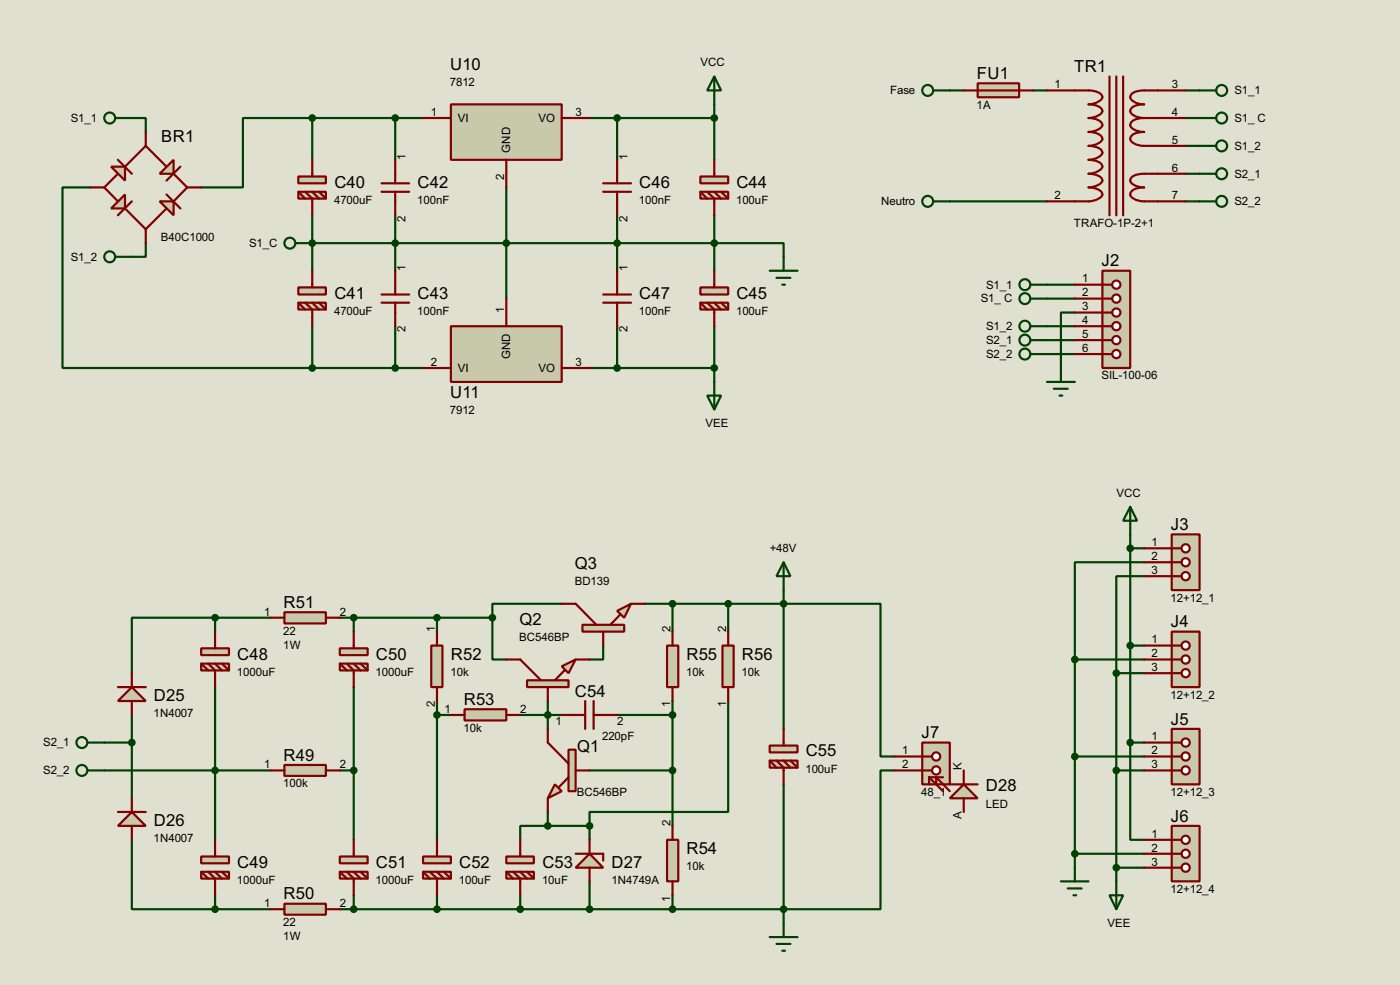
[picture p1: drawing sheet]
<svg xmlns="http://www.w3.org/2000/svg" width="256mm" height="180mm" viewBox="0 0 256 180" stroke-linecap="round" stroke-linejoin="round" font-family="sans-serif">
<path d="M0 0h256.5v180.3h-256.5z" fill="#e0e0d0"/>
<g fill="none" stroke="#004000" stroke-width=".4">
<path d="M174 16.6h2.6M189.3 16.6h2.5M217.2 16.6h2.6M16.6 34.3h-5.1v33.1h45.7M24.2 21.6h2.5v2.6M57.2 21.6h-12.7v12.7h-7.6M57.2 21.6h20.3M57.2 21.6v7.7M57.2 39.4v10.2M72.4 21.6v7.7M72.4 39.4v10.2M92.8 34.3v20.4"/>
<path d="M108 21.6h5.1v7.7M113.1 39.4v10.2M130.9 39.4v10.2M174 36.9h17.8M217.2 36.9h2.6M217.2 21.6h2.6M217.2 26.7h2.6M217.2 31.8h2.6M26.7 44.5v2.5h-2.5M57.2 59.7v7.7M57.2 44.5h73.7M72.4 59.7v7.7"/>
<path d="M113.1 59.7v7.7h-5.1M191.8 52.1h5.1M191.8 59.7h5.1M57.2 67.4h20.3M191.8 62.3h5.1M191.8 64.8h5.1"/>
</g>
<circle cx="57.2" cy="44.5" r=".2" fill="#004000"/>
<g fill="none" stroke="#004000" stroke-width=".4">
<path d="M130.9 19.1v10.2M113.1 21.6h17.8M130.9 44.5h12.7v2.5M130.9 59.7v10.2M191.8 54.7h5.1M196.9 57.2h-2.5v10.2M113.1 67.4h17.8M207.1 97.8v38.1M39.4 113.1h-15.2v10.1M39.4 113.1v2.5M39.4 113.1h10.2M62.3 113.1h27.9"/>
<path d="M64.8 113.1v2.5M80.1 113.1v2.5M90.2 113.1v7.6h2.6M102.9 110.5h-12.7v2.6M110.5 118.2v2.5h-2.5M118.2 110.5h43.1v28h2.6M123.2 110.5v5.1M133.4 110.5v5.1M143.6 108v25.4M207.1 100.4h2.5M207.1 118.2h2.5M209.6 102.9h-12.7v17.8"/>
<path d="M209.6 105.5h-5.1v17.7M19.1 135.9h5.1M24.2 130.9v15.2M39.4 125.8v27.9M64.8 125.8v27.9M80.1 128.3v25.4M80.1 130.9h2.5M95.3 130.9h7.6M100.4 128.3v5.1M113.1 130.9h10.1M123.2 128.3v22.9M133.4 128.3v20.3h-25.4v2.6"/>
<path d="M196.9 120.7h12.7M196.9 120.7v38.1M196.9 138.5h12.7M204.5 123.2v38.1M204.5 123.2h5.1M207.1 135.9v17.8h2.5M207.1 135.9h2.5M19.1 141h30.5M24.2 153.7v12.7h15.2M62.3 141h2.5M100.4 151.2h-5.1v2.5M100.4 148.6v2.6"/>
<path d="M100.4 151.2h7.6M108 141h15.2M108 151.2v2.5M143.6 143.6v25.4M163.9 141h-2.6v25.4h-99M196.9 156.3h12.7M204.5 141h5.1M204.5 158.8h5.1M39.4 163.9v2.5M39.4 166.4h10.2M64.8 163.9v2.5M80.1 163.9v2.5"/>
<path d="M95.3 163.9v2.5M108 161.3v5.1M123.2 163.9v2.5"/>
</g>
<path d="M191.8 16.6h7.6a3.2 3.2 0 0 1 2.5 .8 .89 .89 0 0 1-.7 1.2l-1.2 .4-.6 .1a3.2 3.2 0 0 1 2.5 .9 .86 .86 0 0 1-.7 1.2l-1.2 .3-.6 .1a2.33 2.33 0 0 1 2.6 1.3 2.68 2.68 0 0 1-2.6 1.3 3.1 3.1 0 0 1 2.5 .9 .88 .88 0 0 1-.7 1.2l-1.2 .3-.6 .1a3.2 3.2 0 0 1 2.5 .9 .9 .9 0 0 1-.7 1.2l-1.2 .4-.6 .1a3.2 3.2 0 0 1 2.5 .8 .89 .89 0 0 1-.7 1.2l-1.2 .4-.6 .1a3.2 3.2 0 0 1 2.5 .9 .86 .86 0 0 1-.7 1.2l-1.2 .3-.6 .1a2.33 2.33 0 0 1 2.6 1.3 2.68 2.68 0 0 1-2.6 1.3h-7.6M203.3 14v25.4M204.5 14v25.4M205.8 14v25.4M217.2 16.6h-7.6a2.91 2.91 0 0 0-2.5 .8 .91 .91 0 0 0 .6 1.2l1.2 .4 .7 .1a2.91 2.91 0 0 0-2.5 .9 .88 .88 0 0 0 .6 1.2l1.2 .3 .7 .1M209.6 21.6a2.87 2.87 0 0 0-2.5 .9 .88 .88 0 0 0 .6 1.2l1.2 .4 .7 .1a2.84 2.84 0 0 0-2.5 .9 .89 .89 0 0 0 .6 1.2l1.2 .3 .7 .1h7.6M209.6 21.6h7.6M217.2 31.8h-7.6a2.91 2.91 0 0 0-2.5 .9 .88 .88 0 0 0 .6 1.2l1.2 .3 .7 .1a2.87 2.87 0 0 0-2.5 .9 .88 .88 0 0 0 .6 1.2l1.2 .4 .7 .1h7.6" fill="none" stroke="#800000" stroke-width=".4"/>
<path d="M179.1 15.3h7.6v2.5h-7.6z" fill-rule="evenodd" fill="#c8c8aa" stroke="#800000" stroke-width=".4"/>
<path d="M176.6 16.6h12.7" fill="none" stroke="#800000" stroke-width=".4"/>
<g fill="none" stroke="#004000" stroke-width=".4">
<path d="M171 16.6h3M219.8 16.6h3M171 36.9h3M219.8 36.9h3M219.8 21.6h3M219.8 26.7h3M219.8 31.8h3M188.8 52.1h3M188.8 54.7h3M188.8 59.7h3M188.8 62.3h3M188.8 64.8h3"/>
<circle cx="169.9" cy="16.6" r="1"/>
<circle cx="223.8" cy="16.6" r="1"/>
<circle cx="169.9" cy="36.9" r="1"/>
<circle cx="223.8" cy="26.7" r="1"/>
<circle cx="223.8" cy="31.8" r="1"/>
<circle cx="223.8" cy="36.9" r="1"/>
<circle cx="223.8" cy="21.6" r="1"/>
<circle cx="187.7" cy="59.7" r="1"/>
<circle cx="187.7" cy="54.7" r="1"/>
<circle cx="187.7" cy="52.1" r="1"/>
<circle cx="187.7" cy="62.3" r="1"/>
<circle cx="187.7" cy="64.8" r="1"/>
</g>
<path d="M202 49.6h5.1v17.8h-5.1z" fill="#c8c8aa" stroke="#800000" stroke-width=".4"/>
<path d="M202 52.1h1.8" fill="none" stroke="#800000" stroke-width=".4"/>
<circle cx="204.5" cy="54.7" r=".75" fill="#feffff" stroke="#800000" stroke-width=".4"/>
<path d="M202 54.7h1.8" fill="none" stroke="#800000" stroke-width=".4"/>
<circle cx="204.5" cy="57.2" r=".75" fill="#feffff" stroke="#800000" stroke-width=".4"/>
<path d="M202 57.2h1.8" fill="none" stroke="#800000" stroke-width=".4"/>
<circle cx="204.5" cy="59.7" r=".75" fill="#feffff" stroke="#800000" stroke-width=".4"/>
<path d="M202 59.7h1.8" fill="none" stroke="#800000" stroke-width=".4"/>
<circle cx="204.5" cy="62.3" r=".75" fill="#feffff" stroke="#800000" stroke-width=".4"/>
<path d="M202 62.3h1.8" fill="none" stroke="#800000" stroke-width=".4"/>
<circle cx="204.5" cy="64.8" r=".75" fill="#feffff" stroke="#800000" stroke-width=".4"/>
<path d="M202 64.8h1.8" fill="none" stroke="#800000" stroke-width=".4"/>
<circle cx="204.5" cy="52.1" r=".75" fill="#feffff" stroke="#800000" stroke-width=".4"/>
<path d="M196.9 52.1h5.1M196.9 54.7h5.1M196.9 57.2h5.1M196.9 59.7h5.1M196.9 62.3h5.1M196.9 64.8h5.1" fill="none" stroke="#800000" stroke-width=".4"/>
<path d="M191.8 69.9h5.1M193.1 71.2h2.5M194.1 72.4h.5M194.4 67.4v2.5" fill="none" stroke="#004000" stroke-width=".4"/>
<path d="M82.6 19.1h20.3v10.2h-20.3z" fill="#c8c8aa" stroke="#800000" stroke-width=".4"/>
<path d="M77.5 21.6h5.1M92.8 29.3v5M102.9 21.6h5.1" fill="none" stroke="#800000" stroke-width=".4"/>
<path d="M82.6 59.7h20.3v10.2h-20.3z" fill="#c8c8aa" stroke="#800000" stroke-width=".4"/>
<path d="M92.8 54.7v5M77.5 67.4h5.1M102.9 67.4h5.1" fill="none" stroke="#800000" stroke-width=".4"/>
<g fill="#c8c8aa" stroke="#800000" stroke-width=".4">
<path d="M54.7 32.3h5v1.3h-5z"/>
<path d="M54.7 35.1h5v1.3h-5z"/>
</g>
<path d="M54.7 35.1l1.2 1.3M55.9 35.1l1.3 1.3v3M57.2 29.3v3M57.2 35.1l1.3 1.3M58.5 35.1l1.2 1.3" fill="none" stroke="#800000" stroke-width=".4"/>
<g fill="#c8c8aa" stroke="#800000" stroke-width=".4">
<path d="M54.7 52.6h5v1.3h-5z"/>
<path d="M54.7 55.4h5v1.3h-5z"/>
</g>
<g fill="none" stroke="#800000" stroke-width=".4">
<path d="M69.9 33.6h5.1M69.9 35.1h5.1M72.4 29.3v4.3M72.4 35.1v4.3M54.7 55.4l1.2 1.3M55.9 55.4l1.3 1.3v3M57.2 49.6v3M57.2 55.4l1.3 1.3M58.5 55.4l1.2 1.3M69.9 53.9h5.1M69.9 55.4h5.1M72.4 49.6v4.3"/>
<path d="M72.4 55.4v4.3"/>
</g>
<g fill="#004000" stroke="#004000" stroke-width=".4">
<circle cx="72.4" cy="67.4" r=".5"/>
<circle cx="57.2" cy="44.5" r=".5"/>
<circle cx="72.4" cy="44.5" r=".5"/>
<circle cx="92.7" cy="44.5" r=".5"/>
<circle cx="72.4" cy="21.6" r=".5"/>
</g>
<g fill="#c8c8aa" stroke="#800000" stroke-width=".4">
<path d="M128.3 32.3h5.1v1.3h-5.1z"/>
<path d="M128.3 35.1h5.1v1.3h-5.1z"/>
</g>
<path d="M128.3 35.1l1.3 1.3M129.6 35.1l1.3 1.3v3M130.9 29.3v3M130.9 35.1l1.2 1.3M132.1 35.1l1.3 1.3" fill="none" stroke="#800000" stroke-width=".4"/>
<g fill="#c8c8aa" stroke="#800000" stroke-width=".4">
<path d="M128.3 52.6h5.1v1.3h-5.1z"/>
<path d="M128.3 55.4h5.1v1.3h-5.1z"/>
</g>
<g fill="none" stroke="#800000" stroke-width=".4">
<path d="M110.5 33.6h5.1M110.5 35.1h5.1M113.1 29.3v4.3M113.1 35.1v4.3M110.5 53.9h5.1M110.5 55.4h5.1M113.1 49.6v4.3M113.1 55.4v4.3M128.3 55.4l1.3 1.3M129.6 55.4l1.3 1.3v3M130.9 49.6v3M130.9 55.4l1.2 1.3"/>
<path d="M132.1 55.4l1.3 1.3"/>
</g>
<g fill="#004000" stroke="#004000" stroke-width=".4">
<circle cx="130.8" cy="44.5" r=".5"/>
<circle cx="113" cy="44.5" r=".5"/>
<circle cx="113" cy="67.4" r=".5"/>
<circle cx="113" cy="21.6" r=".5"/>
</g>
<path d="M29.3 36.9h2.5v2.5z" fill="#c8c8aa" stroke="#800000" stroke-width=".4"/>
<path d="M21.6 29.3l2.6 2.5M21.6 31.8l-2.5 2.5 2.5 2.6M22.9 30.5l3.8-3.8 3.8 3.8M22.9 38.2l3.8 3.8 3.8-3.8M24.2 36.9l-2.6 2.5M30.5 35.6l2.6 2.6M31.8 31.8l2.5 2.5-2.5 2.6M33.1 30.5l-2.6 2.6" fill="none" stroke="#800000" stroke-width=".4"/>
<g fill="#c8c8aa" stroke="#800000" stroke-width=".4">
<path d="M20.4 30.5h2.5v2.6z"/>
<path d="M29.3 31.8l2.5-2.5v2.5z"/>
<path d="M22.9 35.6v2.6h-2.5z"/>
</g>
<path d="M16.6 34.3h2.5M26.7 24.2v2.5M34.3 34.3h2.6M26.7 42v2.5" fill="none" stroke="#800000" stroke-width=".4"/>
<g fill="#004000" stroke="#004000" stroke-width=".4">
<circle cx="57.2" cy="21.6" r=".5"/>
<circle cx="57.2" cy="67.4" r=".5"/>
<circle cx="130.8" cy="21.6" r=".5"/>
<circle cx="130.8" cy="67.4" r=".5"/>
</g>
<g fill="none" stroke="#004000" stroke-width=".4">
<path d="M130.9 14l1.2 2.6h-2.5zM130.9 14v5.1M21.1 21.6h3.1M21.1 47h3.1M54.2 44.5h3M141 49.6h5.1M142.3 50.9h2.5M143.3 52.1h.5M143.6 47v2.6M129.6 72.4h2.5l-1.2 2.6zM130.9 69.9v5.1"/>
<circle cx="20.1" cy="21.6" r="1"/>
<circle cx="20.1" cy="47" r="1"/>
<circle cx="53.1" cy="44.5" r="1"/>
</g>
<path d="M24.2 125.8l2.5 2.5h-5.1z" fill="#c8c8aa" stroke="#800000" stroke-width=".4"/>
<path d="M21.6 125.8h5.1M24.2 123.2v2.6M24.2 128.3v2.6" fill="none" stroke="#800000" stroke-width=".4"/>
<path d="M24.2 148.6l2.5 2.6h-5.1z" fill="#c8c8aa" stroke="#800000" stroke-width=".4"/>
<path d="M21.6 148.6h5.1M24.2 146.1v2.5M24.2 151.2v2.5" fill="none" stroke="#800000" stroke-width=".4"/>
<g fill="none" stroke="#004000" stroke-width=".4">
<path d="M16.1 135.9h3M16.1 141h3"/>
<circle cx="15" cy="135.9" r="1"/>
<circle cx="15" cy="141" r="1"/>
</g>
<circle cx="24.1" cy="135.9" r=".5" fill="#004000" stroke="#004000" stroke-width=".4"/>
<g fill="#c8c8aa" stroke="#800000" stroke-width=".4">
<path d="M36.9 118.7h5.1v1.2h-5.1z"/>
<path d="M36.9 121.5h5.1v1.2h-5.1z"/>
</g>
<path d="M39.4 115.6v3.1M36.9 121.5l1.3 1.2M38.2 121.5l1.2 1.2v3.1M39.4 121.5l1.3 1.2M40.7 121.5l1.3 1.2" fill="none" stroke="#800000" stroke-width=".4"/>
<g fill="#c8c8aa" stroke="#800000" stroke-width=".4">
<path d="M36.9 156.8h5.1v1.2h-5.1z"/>
<path d="M36.9 159.6h5.1v1.2h-5.1z"/>
</g>
<path d="M36.9 159.6l1.3 1.2M38.2 159.6l1.2 1.2v3.1M39.4 153.7v3.1M39.4 159.6l1.3 1.2M40.7 159.6l1.3 1.2" fill="none" stroke="#800000" stroke-width=".4"/>
<circle cx="39.4" cy="141" r=".5" fill="#004000" stroke="#004000" stroke-width=".4"/>
<path d="M52.1 140h7.6v2h-7.6z" fill="#c8c8aa" stroke="#800000" stroke-width=".4"/>
<path d="M49.6 141h2.5M59.7 141h2.6" fill="none" stroke="#800000" stroke-width=".4"/>
<path d="M52.1 165.4h7.6v2h-7.6z" fill="#c8c8aa" stroke="#800000" stroke-width=".4"/>
<path d="M49.6 166.4h2.5M59.7 166.4h2.6" fill="none" stroke="#800000" stroke-width=".4"/>
<path d="M52.1 112.1h7.6v2h-7.6z" fill="#c8c8aa" stroke="#800000" stroke-width=".4"/>
<path d="M49.6 113.1h2.5M59.7 113.1h2.6" fill="none" stroke="#800000" stroke-width=".4"/>
<g fill="#004000" stroke="#004000" stroke-width=".4">
<circle cx="39.4" cy="113.1" r=".5"/>
<circle cx="39.4" cy="166.4" r=".5"/>
</g>
<g fill="#c8c8aa" stroke="#800000" stroke-width=".4">
<path d="M62.3 118.7h5.1v1.2h-5.1z"/>
<path d="M62.3 121.5h5.1v1.2h-5.1z"/>
</g>
<path d="M64.8 115.6v3.1M62.3 121.5l1.3 1.2M63.6 121.5l1.2 1.2v3.1M64.8 121.5l1.3 1.2M66.1 121.5l1.3 1.2" fill="none" stroke="#800000" stroke-width=".4"/>
<g fill="#c8c8aa" stroke="#800000" stroke-width=".4">
<path d="M62.3 156.8h5.1v1.2h-5.1z"/>
<path d="M62.3 159.6h5.1v1.2h-5.1z"/>
</g>
<path d="M62.3 159.6l1.3 1.2M63.6 159.6l1.2 1.2v3.1M64.8 153.7v3.1M64.8 159.6l1.3 1.2M66.1 159.6l1.3 1.2" fill="none" stroke="#800000" stroke-width=".4"/>
<circle cx="64.8" cy="141" r=".5" fill="#004000" stroke="#004000" stroke-width=".4"/>
<g fill="#c8c8aa" stroke="#800000" stroke-width=".4">
<path d="M77.5 156.8h5.1v1.2h-5.1z"/>
<path d="M77.5 159.6h5.1v1.2h-5.1z"/>
</g>
<path d="M77.5 159.6l1.3 1.2M78.8 159.6l1.3 1.2v3.1M80.1 153.7v3.1M80.1 159.6l1.2 1.2M81.3 159.6l1.3 1.2" fill="none" stroke="#800000" stroke-width=".4"/>
<g fill="#c8c8aa" stroke="#800000" stroke-width=".4">
<path d="M92.8 156.8h5v1.2h-5z"/>
<path d="M92.8 159.6h5v1.2h-5z"/>
</g>
<path d="M92.8 159.6l1.2 1.2M94 159.6l1.3 1.2v3.1M95.3 153.7v3.1M95.3 159.6l1.3 1.2M96.6 159.6l1.2 1.2" fill="none" stroke="#800000" stroke-width=".4"/>
<g fill="#004000" stroke="#004000" stroke-width=".4">
<circle cx="64.8" cy="166.4" r=".5"/>
<circle cx="80" cy="166.4" r=".5"/>
</g>
<path d="M79 118.2h2.1v7.6h-2.1z" fill="#c8c8aa" stroke="#800000" stroke-width=".4"/>
<path d="M80.1 115.6v2.6M80.1 125.8v2.5" fill="none" stroke="#800000" stroke-width=".4"/>
<circle cx="64.8" cy="113.1" r=".5" fill="#004000" stroke="#004000" stroke-width=".4"/>
<path d="M85.1 129.8h7.7v2.1h-7.7z" fill="#c8c8aa" stroke="#800000" stroke-width=".4"/>
<path d="M82.6 130.9h2.5M92.8 130.9h2.5" fill="none" stroke="#800000" stroke-width=".4"/>
<circle cx="80" cy="130.9" r=".5" fill="#004000" stroke="#004000" stroke-width=".4"/>
<path d="M108 156.3l2.5 2.5h-5z" fill="#c8c8aa" stroke="#800000" stroke-width=".4"/>
<path d="M105.5 156.3h5v1.2M108 153.7v2.6M108 158.8v2.5" fill="none" stroke="#800000" stroke-width=".4"/>
<circle cx="95.3" cy="166.4" r=".5" fill="#004000" stroke="#004000" stroke-width=".4"/>
<path d="M101.7 143.6l1.2 1.2-2.5 1.3z" fill="#c8c8aa" stroke="#800000" stroke-width=".4"/>
<path d="M104.2 137.2h1.3v7.6h-1.3z" fill="#c8c8aa" stroke="#800000" stroke-width=".4"/>
<path d="M100.4 133.4v2.5l3.8 3.9M100.4 146.1v2.5M104.2 142.3l-1.8 1.8M105.5 141h2.5" fill="none" stroke="#800000" stroke-width=".4"/>
<circle cx="100.3" cy="151.2" r=".5" fill="#004000" stroke="#004000" stroke-width=".4"/>
<path d="M122.2 153.7h2.1v7.6h-2.1z" fill="#c8c8aa" stroke="#800000" stroke-width=".4"/>
<path d="M123.2 151.2v2.5M123.2 161.3v2.6" fill="none" stroke="#800000" stroke-width=".4"/>
<path d="M122.2 118.2h2.1v7.6h-2.1z" fill="#c8c8aa" stroke="#800000" stroke-width=".4"/>
<path d="M123.2 115.6v2.6M102.9 130.9h4.3M107.2 128.3v5.1M108.8 128.3v5.1M108.8 130.9h4.3M123.2 125.8v2.5" fill="none" stroke="#800000" stroke-width=".4"/>
<g fill="#004000" stroke="#004000" stroke-width=".4">
<circle cx="108" cy="166.4" r=".5"/>
<circle cx="100.3" cy="130.9" r=".5"/>
<circle cx="123.2" cy="141" r=".5"/>
<circle cx="123.2" cy="130.9" r=".5"/>
</g>
<path d="M102.9 122l2.6-1.3-1.3 2.5z" fill="#c8c8aa" stroke="#800000" stroke-width=".4"/>
<path d="M96.6 124.5h7.6v1.3h-7.6z" fill="#c8c8aa" stroke="#800000" stroke-width=".4"/>
<path d="M92.8 120.7h2.5l3.8 3.8M100.4 125.8v2.5M103.4 122.7l-1.7 1.8M105.5 120.7h2.5" fill="none" stroke="#800000" stroke-width=".4"/>
<path d="M113.1 111.8l2.5-1.3-1.2 2.6z" fill="#c8c8aa" stroke="#800000" stroke-width=".4"/>
<path d="M106.7 114.4h7.7v1.2h-7.7z" fill="#c8c8aa" stroke="#800000" stroke-width=".4"/>
<path d="M102.9 110.5h2.6l3.8 3.9M110.5 115.6v2.6M113.6 112.6l-1.8 1.8M115.6 110.5h2.6" fill="none" stroke="#800000" stroke-width=".4"/>
<g fill="#004000" stroke="#004000" stroke-width=".4">
<circle cx="90.2" cy="113.1" r=".5"/>
<circle cx="80" cy="113.1" r=".5"/>
</g>
<path d="M132.4 118.2h2v7.6h-2z" fill="#c8c8aa" stroke="#800000" stroke-width=".4"/>
<path d="M133.4 115.6v2.6M133.4 125.8v2.5" fill="none" stroke="#800000" stroke-width=".4"/>
<g fill="#004000" stroke="#004000" stroke-width=".4">
<circle cx="123.2" cy="110.5" r=".5"/>
<circle cx="108" cy="151.2" r=".5"/>
</g>
<g fill="#c8c8aa" stroke="#800000" stroke-width=".4">
<path d="M141 136.5h5.1v1.2h-5.1z"/>
<path d="M141 139.2h5.1v1.3h-5.1z"/>
</g>
<path d="M141 139.2l1.3 1.3M142.3 139.2l1.3 1.3v3.1M143.6 133.4v3.1M143.6 139.2l1.2 1.3M144.8 139.2l1.3 1.3" fill="none" stroke="#800000" stroke-width=".4"/>
<g fill="#004000" stroke="#004000" stroke-width=".4">
<circle cx="133.4" cy="110.5" r=".5"/>
<circle cx="123.2" cy="166.4" r=".5"/>
<circle cx="143.5" cy="166.4" r=".5"/>
<circle cx="143.5" cy="110.5" r=".5"/>
</g>
<path d="M143.6 102.9l1.2 2.6h-2.5zM143.6 102.9v5.1M141 171.5h5.1M142.3 172.8h2.5M143.3 174h.5M143.6 169v2.5" fill="none" stroke="#004000" stroke-width=".4"/>
<path d="M214.7 97.8h5.1v10.2h-5.1z" fill="#c8c8aa" stroke="#800000" stroke-width=".4"/>
<path d="M214.7 100.4h1.8" fill="none" stroke="#800000" stroke-width=".4"/>
<circle cx="217.2" cy="102.9" r=".75" fill="#feffff" stroke="#800000" stroke-width=".4"/>
<path d="M214.7 102.9h1.8" fill="none" stroke="#800000" stroke-width=".4"/>
<circle cx="217.2" cy="105.5" r=".75" fill="#feffff" stroke="#800000" stroke-width=".4"/>
<path d="M214.7 105.5h1.8" fill="none" stroke="#800000" stroke-width=".4"/>
<circle cx="217.2" cy="100.4" r=".75" fill="#feffff" stroke="#800000" stroke-width=".4"/>
<path d="M209.6 100.4h5.1M209.6 102.9h5.1M209.6 105.5h5.1" fill="none" stroke="#800000" stroke-width=".4"/>
<path d="M214.7 115.6h5.1v10.2h-5.1z" fill="#c8c8aa" stroke="#800000" stroke-width=".4"/>
<path d="M214.7 118.2h1.8" fill="none" stroke="#800000" stroke-width=".4"/>
<circle cx="217.2" cy="120.7" r=".75" fill="#feffff" stroke="#800000" stroke-width=".4"/>
<path d="M214.7 120.7h1.8" fill="none" stroke="#800000" stroke-width=".4"/>
<circle cx="217.2" cy="123.2" r=".75" fill="#feffff" stroke="#800000" stroke-width=".4"/>
<path d="M214.7 123.2h1.8" fill="none" stroke="#800000" stroke-width=".4"/>
<circle cx="217.2" cy="118.2" r=".75" fill="#feffff" stroke="#800000" stroke-width=".4"/>
<path d="M209.6 118.2h5.1M209.6 120.7h5.1M209.6 123.2h5.1" fill="none" stroke="#800000" stroke-width=".4"/>
<path d="M214.7 133.4h5.1v10.2h-5.1z" fill="#c8c8aa" stroke="#800000" stroke-width=".4"/>
<path d="M214.7 135.9h1.8" fill="none" stroke="#800000" stroke-width=".4"/>
<circle cx="217.2" cy="138.5" r=".75" fill="#feffff" stroke="#800000" stroke-width=".4"/>
<path d="M214.7 138.5h1.8" fill="none" stroke="#800000" stroke-width=".4"/>
<circle cx="217.2" cy="141" r=".75" fill="#feffff" stroke="#800000" stroke-width=".4"/>
<path d="M214.7 141h1.8" fill="none" stroke="#800000" stroke-width=".4"/>
<circle cx="217.2" cy="135.9" r=".75" fill="#feffff" stroke="#800000" stroke-width=".4"/>
<path d="M209.6 135.9h5.1M209.6 138.5h5.1M209.6 141h5.1" fill="none" stroke="#800000" stroke-width=".4"/>
<path d="M214.7 151.2h5.1v10.1h-5.1z" fill="#c8c8aa" stroke="#800000" stroke-width=".4"/>
<path d="M214.7 153.7h1.8" fill="none" stroke="#800000" stroke-width=".4"/>
<circle cx="217.2" cy="156.3" r=".75" fill="#feffff" stroke="#800000" stroke-width=".4"/>
<path d="M214.7 156.3h1.8" fill="none" stroke="#800000" stroke-width=".4"/>
<circle cx="217.2" cy="158.8" r=".75" fill="#feffff" stroke="#800000" stroke-width=".4"/>
<path d="M214.7 158.8h1.8" fill="none" stroke="#800000" stroke-width=".4"/>
<circle cx="217.2" cy="153.7" r=".75" fill="#feffff" stroke="#800000" stroke-width=".4"/>
<path d="M209.6 153.7h5.1M209.6 156.3h5.1M209.6 158.8h5.1" fill="none" stroke="#800000" stroke-width=".4"/>
<path d="M169 135.9h5v7.7h-5z" fill="#c8c8aa" stroke="#800000" stroke-width=".4"/>
<path d="M169 138.5h1.7" fill="none" stroke="#800000" stroke-width=".4"/>
<circle cx="171.5" cy="141" r=".75" fill="#feffff" stroke="#800000" stroke-width=".4"/>
<path d="M169 141h1.7" fill="none" stroke="#800000" stroke-width=".4"/>
<circle cx="171.5" cy="138.5" r=".75" fill="#feffff" stroke="#800000" stroke-width=".4"/>
<path d="M163.9 138.5h5.1M163.9 141h5.1" fill="none" stroke="#800000" stroke-width=".4"/>
<g fill="#004000" stroke="#004000" stroke-width=".4">
<circle cx="196.9" cy="120.7" r=".5"/>
<circle cx="196.9" cy="138.5" r=".5"/>
<circle cx="207" cy="100.4" r=".5"/>
<circle cx="207" cy="118.2" r=".5"/>
<circle cx="207" cy="135.9" r=".5"/>
<circle cx="204.5" cy="158.8" r=".5"/>
<circle cx="204.5" cy="141" r=".5"/>
<circle cx="204.5" cy="123.2" r=".5"/>
<circle cx="196.9" cy="156.3" r=".5"/>
</g>
<path d="M207.1 92.8l1.2 2.5h-2.5zM207.1 92.8v5M196.9 158.8v2.5M194.4 161.3h5M195.6 162.6h2.6M196.7 163.9h.5M203.3 163.9h2.5l-1.3 2.5zM204.5 161.3v5.1" fill="none" stroke="#004000" stroke-width=".4"/>
<path d="M176.6 143.6l2.5 2.5h-5.1z" fill="#c8c8aa" stroke="#800000" stroke-width=".4"/>
<path d="M170.2 142.3l2.6 2.5M170.2 142.3v1.3M170.2 142.3h2.6M171.5 143.6v-1.3l2.5 2.5M174 143.6h5.1M176.6 141v2.6M176.6 146.1v2.5" fill="none" stroke="#800000" stroke-width=".4"/>
<g font-size="3.4">
<text x="82.5" y="12.7">U10</text>
<text x="179" y="14.5">FU1</text>
<text x="196.8" y="13.2">TR1</text>
<text x="29.5" y="25.9">BR1</text>
<text x="61.3" y="34.4">C40</text>
<text x="76.5" y="34.4">C42</text>
<text x="117.1" y="34.4">C46</text>
<text x="134.9" y="34.4">C44</text>
<text x="201.8" y="48.7">J2</text>
<text x="61.3" y="54.7">C41</text>
<text x="76.5" y="54.7">C43</text>
<text x="117.1" y="54.7">C47</text>
<text x="134.9" y="54.7">C45</text>
<text x="82.5" y="72.9">U11</text>
<text x="214.5" y="97">J3</text>
<text x="105.3" y="104.2">Q3</text>
<text x="52" y="111.3">R51</text>
<text x="95.2" y="114.4">Q2</text>
<text x="214.5" y="114.8">J4</text>
<text x="43.5" y="120.7">C48</text>
<text x="68.9" y="120.7">C50</text>
<text x="82.6" y="120.7">R52</text>
<text x="125.8" y="120.7">R55</text>
<text x="135.9" y="120.7">R56</text>
<text x="28.2" y="128.3">D25</text>
<text x="85" y="129">R53</text>
<text x="105.3" y="127.5">C54</text>
<text x="105.7" y="137.7">Q1</text>
<text x="168.8" y="135.1">J7</text>
<text x="214.5" y="132.6">J5</text>
<text x="52" y="139.2">R49</text>
<text x="147.6" y="138.5">C55</text>
<text x="180.6" y="144.8">D28</text>
<text x="28.2" y="151.2">D26</text>
<text x="214.5" y="150.4">J6</text>
<text x="43.5" y="158.8">C49</text>
<text x="68.9" y="158.8">C51</text>
<text x="84.1" y="158.8">C52</text>
<text x="99.4" y="158.8">C53</text>
<text x="112.1" y="158.8">D27</text>
<text x="125.8" y="156.3">R54</text>
<text x="52" y="164.6">R50</text>
</g>
<g font-size="2.4">
<text x="82.4" y="15.7">7812</text>
<text x="128.3" y="12.2">VCC</text>
<text x="163.1" y="17.3">Fase</text>
<text x="193.2" y="16.2">1</text>
<text x="214.7" y="16.2">3</text>
<text x="226.1" y="17.3">S1_1</text>
<text x="13" y="22.3">S1_1</text>
<text x="78.9" y="21.2">1</text>
<text x="83.9" y="22.3">VI</text>
<text x="98.6" y="22.3">VO</text>
<text x="105.5" y="21.2">3</text>
<text x="178.9" y="19.9">1A</text>
<text x="214.7" y="21.2">4</text>
<text x="226.1" y="22.3">S1_ C</text>
<text x="74.3" y="29.3" transform="rotate(-90 74.3 29.3)">1</text>
<text x="93.5" y="27.9" transform="rotate(-90 93.5 27.9)">GND</text>
<text x="115" y="29.3" transform="rotate(-90 115 29.3)">1</text>
<text x="214.7" y="26.3">5</text>
<text x="226.1" y="27.4">S1_2</text>
<text x="92.4" y="33" transform="rotate(-90 92.4 33)">2</text>
<text x="214.7" y="31.4">6</text>
<text x="226.1" y="32.5">S2_1</text>
<text x="61.2" y="37.3">4700uF</text>
<text x="74.3" y="40.6" transform="rotate(-90 74.3 40.6)">2</text>
<text x="76.5" y="37.3">100nF</text>
<text x="115" y="40.6" transform="rotate(-90 115 40.6)">2</text>
<text x="117.1" y="37.3">100nF</text>
<text x="134.9" y="37.3">100uF</text>
<text x="161.4" y="37.6">Neutro</text>
<text x="193.2" y="36.5">2</text>
<text x="196.7" y="41.5">TRAFO-1P-2+1</text>
<text x="214.7" y="36.5">7</text>
<text x="226.1" y="37.6">S2_2</text>
<text x="13" y="47.7">S1_2</text>
<text x="29.5" y="44.1">B40C1000</text>
<text x="45.6" y="45.2">S1_C</text>
<text x="74.3" y="49.6" transform="rotate(-90 74.3 49.6)">1</text>
<text x="115" y="49.6" transform="rotate(-90 115 49.6)">1</text>
<text x="180.6" y="52.8">S1_1</text>
<text x="198.3" y="51.7">1</text>
<text x="61.2" y="57.6">4700uF</text>
<text x="76.5" y="57.6">100nF</text>
<text x="92.4" y="57.2" transform="rotate(-90 92.4 57.2)">1</text>
<text x="117.1" y="57.6">100nF</text>
<text x="134.9" y="57.6">100uF</text>
<text x="179.7" y="55.4">S1_ C</text>
<text x="198.3" y="54.3">2</text>
<text x="198.3" y="56.8">3</text>
<text x="198.3" y="59.3">4</text>
<text x="74.3" y="60.9" transform="rotate(-90 74.3 60.9)">2</text>
<text x="93.5" y="65.7" transform="rotate(-90 93.5 65.7)">GND</text>
<text x="115" y="60.9" transform="rotate(-90 115 60.9)">2</text>
<text x="180.6" y="60.4">S1_2</text>
<text x="180.6" y="63">S2_1</text>
<text x="180.6" y="65.5">S2_2</text>
<text x="198.3" y="61.9">5</text>
<text x="198.3" y="64.4">6</text>
<text x="78.9" y="67">2</text>
<text x="83.9" y="68.1">VI</text>
<text x="98.6" y="68.1">VO</text>
<text x="105.5" y="67">3</text>
<text x="201.8" y="69.5">SIL-100-06</text>
<text x="82.4" y="75.8">7912</text>
<text x="129.2" y="78.2">VEE</text>
<text x="204.5" y="90.9">VCC</text>
<text x="141" y="101.1">+48V</text>
<text x="211" y="100">1</text>
<text x="105.3" y="107.2">BD139</text>
<text x="211" y="102.5">2</text>
<text x="211" y="105.1">3</text>
<text x="48.4" y="112.7">1</text>
<text x="62.3" y="112.7">2</text>
<text x="214.5" y="110.1">12+12_1</text>
<text x="51.9" y="116.2">22</text>
<text x="51.9" y="118.7">1W</text>
<text x="79.7" y="115.6" transform="rotate(-90 79.7 115.6)">1</text>
<text x="95.1" y="117.3">BC546BP</text>
<text x="122.8" y="115.6" transform="rotate(-90 122.8 115.6)">2</text>
<text x="133" y="115.6" transform="rotate(-90 133 115.6)">2</text>
<text x="211" y="117.8">1</text>
<text x="43.4" y="123.7">1000uF</text>
<text x="68.8" y="123.7">1000uF</text>
<text x="82.6" y="123.7">10k</text>
<text x="125.7" y="123.7">10k</text>
<text x="135.9" y="123.7">10k</text>
<text x="211" y="120.3">2</text>
<text x="211" y="122.8">3</text>
<text x="28.2" y="131.3">1N4007</text>
<text x="79.6" y="129.5" transform="rotate(-90 79.6 129.5)">2</text>
<text x="81.5" y="130.5">1</text>
<text x="95.3" y="130.5">2</text>
<text x="122.8" y="129.5" transform="rotate(-90 122.8 129.5)">1</text>
<text x="133" y="129.5" transform="rotate(-90 133 129.5)">1</text>
<text x="214.5" y="127.9">12+12_2</text>
<text x="7.9" y="136.6">S2_1</text>
<text x="84.9" y="134">10k</text>
<text x="101.8" y="132.8">1</text>
<text x="110.3" y="135.5">220pF</text>
<text x="113.1" y="132.8">2</text>
<text x="211" y="135.5">1</text>
<text x="7.9" y="141.7">S2_2</text>
<text x="48.4" y="140.6">1</text>
<text x="62.3" y="140.6">2</text>
<text x="147.6" y="141.5">100uF</text>
<text x="165.3" y="138.1">1</text>
<text x="165.3" y="140.6">2</text>
<text x="176.2" y="141" transform="rotate(-90 176.2 141)">K</text>
<text x="211" y="138.1">2</text>
<text x="211" y="140.6">3</text>
<text x="51.9" y="144.1">100k</text>
<text x="105.7" y="145.7">BC546BP</text>
<text x="168.8" y="145.7">48_1</text>
<text x="176.2" y="150" transform="rotate(-90 176.2 150)">A</text>
<text x="180.6" y="147.8">LED</text>
<text x="214.5" y="145.7">12+12_3</text>
<text x="28.2" y="154.2">1N4007</text>
<text x="122.8" y="151.2" transform="rotate(-90 122.8 151.2)">2</text>
<text x="211" y="153.3">1</text>
<text x="211" y="155.9">2</text>
<text x="43.4" y="161.8">1000uF</text>
<text x="68.8" y="161.8">1000uF</text>
<text x="84.1" y="161.8">100uF</text>
<text x="99.3" y="161.8">10uF</text>
<text x="112" y="161.8">1N4749A</text>
<text x="125.7" y="159.2">10k</text>
<text x="211" y="158.4">3</text>
<text x="48.4" y="166">1</text>
<text x="62.3" y="166">2</text>
<text x="122.8" y="165" transform="rotate(-90 122.8 165)">1</text>
<text x="214.5" y="163.4">12+12_4</text>
<text x="51.9" y="169.5">22</text>
<text x="51.9" y="172.1">1W</text>
<text x="202.9" y="169.7">VEE</text>
</g>
</svg>
